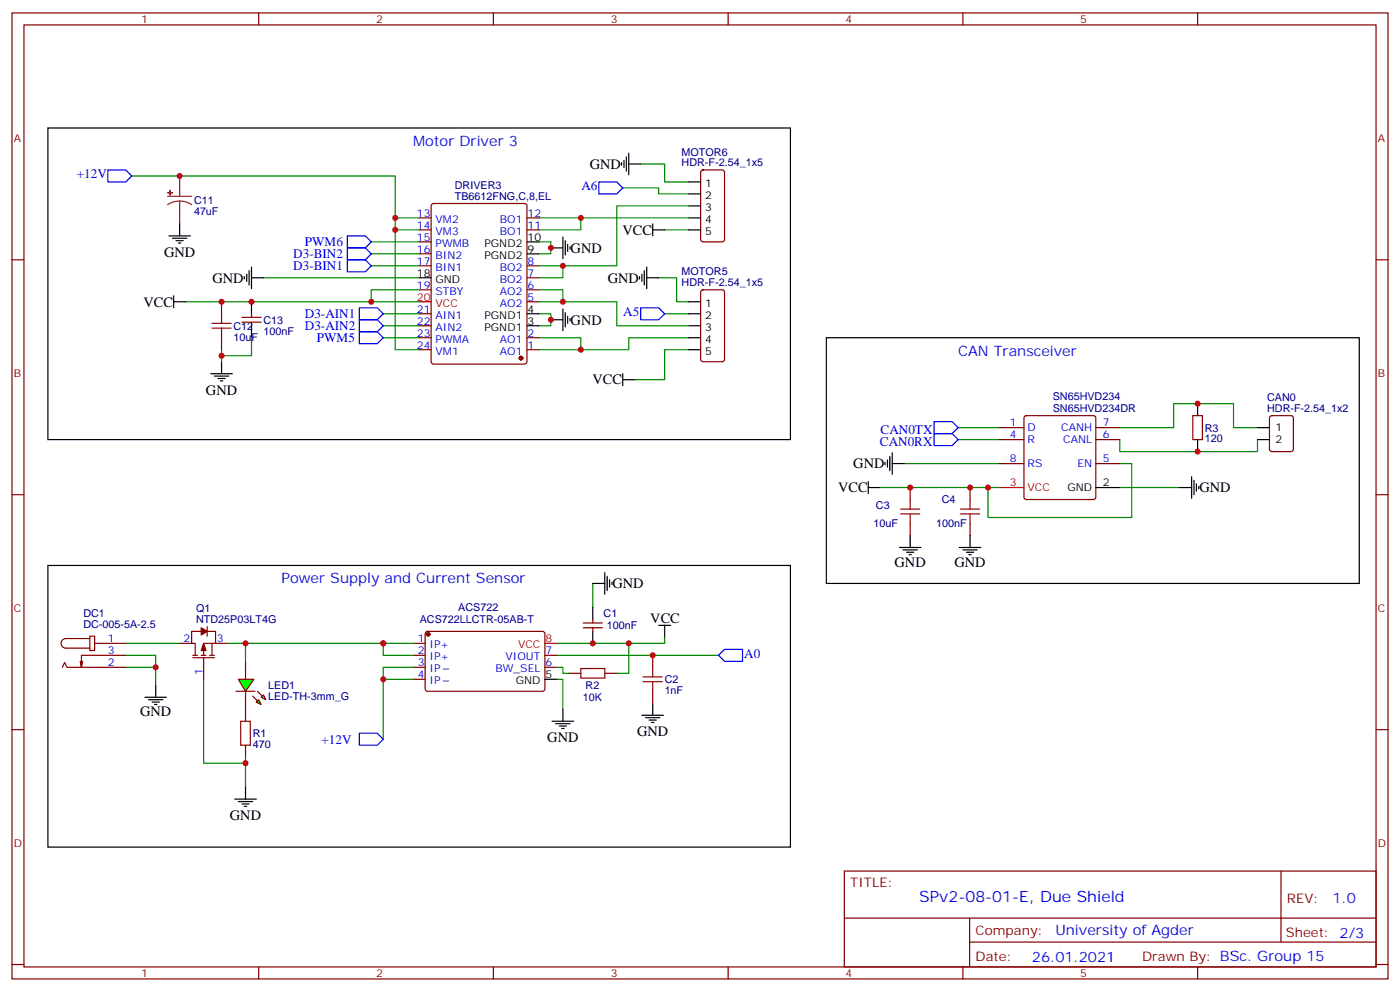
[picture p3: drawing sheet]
<svg xmlns="http://www.w3.org/2000/svg" width="412mm" height="292mm" viewBox="0 0 412 292" stroke-linecap="round" stroke-linejoin="round" font-family="sans-serif">
<g fill="none" stroke="#870000" stroke-width=".35">
<path d="M3.5 3.8h405.4v284.3h-405.4zM7.1 7.3h398.2v277.3h-398.2zM76.2 3.8v3.5M145.3 3.8v3.5M214.5 3.8v3.5M283.6 3.8v3.5M352.8 3.8v3.5M3.5 76.5h3.6M405.3 76.5h3.6M294.6 125.9h7M294.6 129.4h7M294.6 136.5h7"/>
<path d="M301.9 122.5l.4-.2h19.8l.5 .2 .2 .5v23.3l-.2 .5-.5 .2h-19.8l-.5-.2-.2-.5v-23.3zM322.8 125.9h7M322.8 129.4h7M322.8 136.5h7M351.4 122.3h2.8v7.1h-2.8zM374.2 122.5l.4-.2h5.7l.6 .5 .1 9.4-.5 .7h-5.9l-.6-.4-.1-9.5zM3.5 145.6h3.6M268.1 143.5v3.5M268.1 154.1v3.5M285.8 143.5v3.5M285.8 154.1v3.5M405.3 145.6h3.6"/>
<path d="M18.3 196.4l.7-1.4 .8 1.4h17.2M24.3 194.7l-.3 1.7M26.5 187.3h1.4v4.2h-1.4zM26.5 188h-7.1a1.41 1.41 0 0 0-1.4 1.4 1.41 1.41 0 0 0 1.4 1.4h7.1M27.9 189.4h9.1M37 192.9h-13v3.5l-.4-1.7M52.9 189.4h3.5M56.8 192.9h1.4M56.8 193.6h6.3M59.3 185.8h-2.9v3.6h1.1v3.5M59.3 192.9h1.4M60 193.6v6.4"/>
<path d="M61 185.8h2.5v3.6h-3.5v3.5M61 184.4v2.9M61.7 192.9h1.4M62.4 189.4v3.5M63.5 189.4h3.5M121.7 189.4h3.5M121.7 196.4h3.5M121.7 192.9h3.5M121.7 200h3.5M125.5 186l.4-.2 34.2 .1 .4 .6-.1 16.6-.6 .4-34.1-.1-.5-.6v-16.3zM160.5 196.4h3.5M160.5 192.9h3.5"/>
<path d="M167.6 198.2h3.5M171.8 183.4h5.6M171.8 184.8h5.6M174.6 182.3v1.1M174.6 184.8v1M178.2 198.2h3.5M192.3 192.9v3.5M3.5 214.8h3.6M72.3 208.8v3.5M72.3 219.4v3.5M192.3 203.5v3.5M405.3 214.8h3.6"/>
<path d="M248.7 256.4h156.6v28.2h-156.6zM377.3 256.4v20.9M248.7 270.2h156.5M285.6 277.3h119.6M285.6 270.2v14.2M3.5 283.9h3.6M76.2 284.6v3.5M145.3 284.6v3.5M214.5 284.6v3.5M283.6 284.6v3.5M352.8 284.6v3.5M405.3 283.9h3.6"/>
</g>
<g fill="none" stroke="#008700" stroke-width=".35">
<path d="M266.3 136.5h28.3M282.2 129.4h12.4M282.2 125.9h12.4M329.8 129.4v3.5h40.6v-3.5M329.8 125.9h15.9v-7.1h17.7v7.1h7M329.8 136.5h3.6v15.8h-42.4v-8.8M329.8 143.5h17.7M174.6 171.7v7.1M37 192.9h8.9v3.5M37 196.4h8.9v5.3M60 200v24.6h12.3M121.7 196.4h-8.8v3.6"/>
<path d="M121.7 200h-8.8v17.6M121.7 189.4h-8.8v3.5h8.8M164 196.4h1.8v1.8h1.8M164 200h1.8v8.8M164 192.9h47.7M185.2 189.4v8.8h-3.5M195.8 187.6v1.8h-31.8M72.3 222.9v8.8"/>
</g>
<g fill="none" stroke="#a10000" stroke-width=".35">
<path d="M265.3 149.9h5.6M265.3 151.3h5.6M268.1 147v2.9M268.1 151.3v2.8M282.9 149.9h5.7M282.9 151.3h5.7M285.8 147v2.9M285.8 151.3v2.8M171.1 196.8h7.1v2.8h-7.1zM189.4 199.2h5.7M192.3 196.4v2.8M70.9 212.3h2.8v7.1h-2.8z"/>
<path d="M189.4 200.7h5.7M192.3 200.7v2.8"/>
</g>
<g fill="none" stroke="#000" stroke-width=".35">
<path d="M243.4 99.4h157v72.3h-157zM352.8 118.8v3.5M260.7 136.1v.7M261.4 135.4v2.1M262.1 134.3v4.3M262.8 136.5h3.5M262.8 133.3v6.3M352.8 129.4v3.5M370.4 125.9h3.5M370.4 129.4h3.5M255.8 143.5h3.5M255.8 141.7v3.6"/>
<path d="M268.1 157.6v3.5M285.8 157.6v3.5M322.8 143.5h7M347.5 143.5h3.5M351 140.3v6.4M351.7 141.4v4.2M352.4 142.5v2.1M353.1 143.2v.7M14.1 166.4h218.7v82.9h-218.7zM174.6 171.7h3.6M174.6 178.8v3.5M178.2 168.6v6.3"/>
<path d="M178.9 169.6v4.2M179.6 170.7v2.1M180.3 171.4v.7M264.9 161.1h6.4M266 161.9h4.2M267.1 162.6h2.1M267.8 163.3h.7M282.6 161.1h6.3M283.6 161.9h4.3M284.7 162.6h2.1M285.4 163.3h.7M160.5 200h3.5"/>
<path d="M174.6 185.8v3.6M194 184.1h3.6M195.8 184.1v3.5M162.6 212.3h6.4M163.7 213h4.2M164.7 213.7h2.2M165.5 214.4h.7M165.8 208.8v3.5M189.1 210.5h6.3M190.1 211.2h4.3M191.2 211.9h2.1M191.9 212.7h.7"/>
<path d="M192.3 207v3.5"/>
</g>
<path d="M275.2 124.1h5.3l1.7 1.8-1.7 1.7h-5.3zM275.2 127.6h5.3l1.7 1.8-1.7 1.8h-5.3zM211.7 192.9l1.7-1.8h5.3v3.6h-5.3zM105.8 215.8h5.3l1.8 1.8-1.8 1.8h-5.3z" fill="none" stroke="#00f" stroke-width=".35"/>
<path d="M294.6 143.5h7M160.5 189.4h3.5" fill="none" stroke="#f00" stroke-width=".35"/>
<g fill="#870000" stroke="#870000" stroke-width=".35">
<path d="M60 189.4l.7 2.1h-1.4z"/>
<path d="M59.3 184.8l1.7 1-1.7 1.1z"/>
<circle cx="126.1" cy="186.7" r=".53"/>
</g>
<path d="M70.2 200h4.6l-2.5 3.5z" fill="#0f0" stroke="#870000" stroke-width=".35"/>
<path d="M69.5 203.5h5.6z" fill="#f00" stroke="#870000" stroke-width=".35"/>
<g fill="#870000" stroke="#870000" stroke-width=".35">
<path d="M75.8 203.5l1.5 1.4z"/>
<path d="M74.4 204.9l1.4 1.4z"/>
</g>
<g fill="#0f0" stroke="#870000" stroke-width=".35">
<path d="M76.9 205.2l.7-.7 .7 1.5z"/>
<path d="M75.5 206.7l.7-.7 .7 1.4z"/>
</g>
<g fill="none" stroke="#870000" stroke-width=".35">
<path d="M206.6 50.2l.5-.2h5.6l.7 .5v20l-.4 .6-5.9 .1-.7-.5v-20zM123.5 78.2h3.5M123.5 67.7h3.5M123.5 64.1h3.5M123.5 71.2h3.5M123.5 74.7h3.5M127.2 60.1l.5-.2h26.8l.7 .4v46.2l-.4 .6-27.1 .1-.6-.5-.1-46.1zM155.2 78.2h3.5M155.2 67.7h3.5M155.2 64.1h3.5M65.3 88.8v3.6M65.3 99.4v3.5"/>
<path d="M71.3 93.4h5.6M71.3 94.8h5.6M74.1 92.4v1M74.1 94.8v1.1M123.5 99.4h3.5M123.5 85.3h3.5M123.5 92.4h3.5M123.5 95.9h3.5M155.2 99.4h3.5M155.2 88.8h3.5M155.2 85.3h3.5M155.2 81.8h3.5"/>
<path d="M206.6 85.5l.5-.2h5.6l.7 .4v20.1l-.4 .6-5.9 .1-.7-.5v-20zM123.5 102.9h3.5M155.2 102.9h3.5M72.3 194.7v5.3M72.3 203.5v5.3"/>
</g>
<g fill="none" stroke="#008700" stroke-width=".35">
<path d="M38.8 51.8h77.6v51.1h7.1M183.4 55.3h10.6v1.8h8.8M188.7 48.3h7.1v5.3h7M109.4 71.2h14.1M109.4 74.7h14.1M109.4 78.2h14.1M116.4 64.1h7.1M116.4 67.7h7.1M158.7 71.2h3.6v3.5h-3.6M158.7 64.1h12.4v3.6h-12.4M165.8 78.2v3.6h-7.1M171.1 64.1h31.7"/>
<path d="M195.8 67.7h7M202.8 60.6h-21.1v17.6h-23M54.7 88.8h68.8M74.1 99.4v5.3h-8.8M77.6 81.8h45.9M112.9 92.4h10.6M112.9 95.9h10.6M112.9 99.4h10.6M123.5 85.3h-14.1v3.5M158.7 99.4h12.4v3.5M158.7 92.4h3.6v3.5h-3.6M158.7 85.3h7.1v3.5"/>
<path d="M158.7 88.8h23v7.1h21.1M194 81.8h5.3v7h3.5M195.8 92.4h7M202.8 99.4h-17.6v3.5h-26.5M65.3 102.9v3.6M202.8 102.9h-7v8.9h-8.8M259.3 143.5h35.3M37 189.4h15.9M67 189.4h45.9M72.3 189.4v5.3"/>
</g>
<g fill="none" stroke="#000" stroke-width=".35">
<path d="M14.1 37.7h218.7v91.7h-218.7zM183.1 47.9v.7M183.8 47.2v2.1M184.5 46.1v4.3M185.2 48.3h3.5M185.2 45.1v6.3M202.8 53.6h3.6M202.8 57.1h3.6M49.7 69.4h6.4M50.8 70.1h4.2M51.9 70.8h2.1M52.6 71.5h.7"/>
<path d="M52.9 65.9v3.5M73.4 79.7v4.2M74.1 78.6v6.3M155.2 74.7h3.5M155.2 71.2h3.5M162.3 73h3.5M165.8 69.8v6.3M166.5 70.8v4.3M167.2 71.9v2.1M167.9 72.6v.7M189.8 79.7v4.2M190.5 78.6v6.3"/>
<path d="M192.3 67.7h3.5M192.3 65.9v3.5M202.8 67.7h3.6M202.8 60.6h3.6M202.8 64.1h3.6M51.2 88.8h3.5M51.2 87.1v3.5M72 81.4v.7M72.7 80.7v2.1M74.1 81.8h3.5M74.1 88.8v3.6M74.1 95.9v3.5"/>
<path d="M123.5 81.8h3.5M155.2 95.9h3.5M155.2 92.4h3.5M162.3 94.1h3.5M165.8 90.9v6.4M166.5 92v4.2M167.2 93.1v2.1M167.9 93.8v.7M188.4 81.4v.7M189.1 80.7v2.1M190.5 81.8h3.5M202.8 88.8h3.6"/>
<path d="M202.8 95.9h3.6M202.8 92.4h3.6M202.8 99.4h3.6M62.1 110h6.3M63.1 110.7h4.3M64.2 111.4h2.1M64.9 112.1h.7M65.3 106.5v3.5M183.4 111.8h3.6M183.4 110v3.5M202.8 102.9h3.6M42.7 205.2h6.3"/>
<path d="M43.7 206h4.3M44.8 206.7h2.1M45.5 207.4h.7M45.9 201.7v3.5M69.1 235.2h6.4M70.2 235.9h4.2M71.3 236.6h2.1M72 237.3h.7M72.3 231.7v3.5"/>
</g>
<path d="M31.7 50h5.3l1.8 1.8-1.8 1.8h-5.3zM176.4 53.6h5.3l1.7 1.7-1.7 1.8h-5.3zM102.3 69.4h5.3l1.8 1.8-1.8 1.8h-5.3zM102.3 73h5.3l1.8 1.7-1.8 1.8h-5.3zM102.3 76.5h5.3l1.8 1.7-1.8 1.8h-5.3zM105.8 90.6h5.3l1.8 1.8-1.8 1.7h-5.3zM105.8 94.1h5.3l1.8 1.8-1.8 1.7h-5.3zM105.8 97.6h5.3l1.8 1.8-1.8 1.8h-5.3zM188.7 90.6h5.3l1.8 1.8-1.8 1.7h-5.3z" fill="none" stroke="#00f" stroke-width=".35"/>
<circle cx="153.5" cy="105.4" r=".53" fill="#870000" stroke="#870000" stroke-width=".35"/>
<path d="M123.5 88.8h3.5" fill="none" stroke="#f00" stroke-width=".35"/>
<path d="M49.4 57.8h7M52.9 59.2l1.9 .2 1.6 .9M52.9 59.2l-1.8 .2-1.7 .9M52.9 51.8v6M52.9 59.2v6.7" fill="none" stroke="#8c2424" stroke-width=".35"/>
<g fill="#8c2424" stroke="#8c2424" stroke-width=".35">
<path d="M49.4 56.7l1.4 .1z"/>
<path d="M50.1 56v1.4z"/>
</g>
<path d="M62.4 96.6h5.7M62.4 95.2h5.7M65.3 92.4v2.8M65.3 96.6v2.8" fill="none" stroke="#a10000" stroke-width=".35"/>
<g fill="#c00">
<circle cx="45.9" cy="196.4" r=".88"/>
<circle cx="352.8" cy="118.8" r=".88"/>
<circle cx="352.8" cy="132.9" r=".88"/>
<circle cx="192.3" cy="192.9" r=".88"/>
<circle cx="174.6" cy="189.4" r=".88"/>
<circle cx="112.9" cy="200" r=".88"/>
<circle cx="112.9" cy="189.4" r=".88"/>
<circle cx="72.3" cy="224.6" r=".88"/>
<circle cx="185.2" cy="189.4" r=".88"/>
<circle cx="72.3" cy="189.4" r=".88"/>
<circle cx="171.1" cy="102.9" r=".88"/>
<circle cx="116.4" cy="64.1" r=".88"/>
<circle cx="116.4" cy="67.7" r=".88"/>
<circle cx="109.4" cy="88.8" r=".88"/>
<circle cx="52.9" cy="51.8" r=".88"/>
<circle cx="65.3" cy="88.8" r=".88"/>
<circle cx="65.3" cy="104.7" r=".88"/>
<circle cx="74.1" cy="88.8" r=".88"/>
<circle cx="165.8" cy="88.8" r=".88"/>
<circle cx="162.3" cy="94.1" r=".88"/>
<circle cx="162.3" cy="73" r=".88"/>
<circle cx="165.8" cy="78.2" r=".88"/>
<circle cx="171.1" cy="64.1" r=".88"/>
<circle cx="291" cy="143.5" r=".88"/>
<circle cx="285.8" cy="143.5" r=".88"/>
<circle cx="268.1" cy="143.5" r=".88"/>
</g>
<text font-size="4.6" fill="#00f" x="270.8" y="265.4">SPv2-08-01-E, Due Shield</text>
<g font-size="4.2" fill="#00f">
<text x="121.7" y="43">Motor Driver 3</text>
<text x="282.2" y="104.7">CAN Transceiver</text>
<text x="82.9" y="171.7">Power Supply and Current Sensor</text>
<text x="392.5" y="265.7">1.0</text>
<text x="310.9" y="275.2">University of Agder</text>
<text x="304" y="283">26.01.2021</text>
</g>
<g font-size="4.2">
<text x="173.7" y="49.7">GND</text>
<text x="183.4" y="69.1">VCC</text>
<text x="48.3" y="75.6">GND</text>
<text x="168.1" y="74.4">GND</text>
<text x="62.6" y="83.2">GND</text>
<text x="179" y="83.2">GND</text>
<text x="42.3" y="90.2">VCC</text>
<text x="168.1" y="95.5">GND</text>
<text x="174.6" y="113.2">VCC</text>
<text x="60.7" y="116.2">GND</text>
<text x="251.4" y="137.8">GND</text>
<text x="246.9" y="144.9">VCC</text>
<text x="353.3" y="144.9">GND</text>
<text x="263.5" y="166.8">GND</text>
<text x="281.2" y="166.8">GND</text>
<text x="180.4" y="173.1">GND</text>
<text x="191.6" y="183.4">VCC</text>
<text x="41.3" y="210.9">GND</text>
<text x="161.2" y="218.5">GND</text>
<text x="187.7" y="216.6">GND</text>
<text x="67.7" y="241.3">GND</text>
</g>
<g font-size="3.9" fill="#00f">
<text x="22.6" y="52.5">+12V</text>
<text x="171.3" y="56">A6</text>
<text x="86.4" y="76">D3-BIN2</text>
<text x="89.8" y="72.4">PWM6</text>
<text x="86.4" y="79.5">D3-BIN1</text>
<text x="89.8" y="93.6">D3-AIN1</text>
<text x="183.6" y="93.1">A5</text>
<text x="89.8" y="97.1">D3-AIN2</text>
<text x="93.3" y="100.6">PWM5</text>
<text x="259.2" y="131.2">CAN0RX</text>
<text x="259.4" y="127.6">CAN0TX</text>
<text x="219.3" y="193.6">A0</text>
<text x="94.7" y="218.9">+12V</text>
</g>
<g font-size="3.9" fill="#800">
<text x="250.5" y="261">TITLE:</text>
<text x="379.1" y="265.7">REV:</text>
<text x="287.4" y="275.2">Company:</text>
<text x="378.7" y="275.8">Sheet: 2/3</text>
<text x="287.4" y="282.9">Date:</text>
<text x="336.4" y="282.9">Drawn By: BSc. Group 15</text>
</g>
<g font-size="3.2" fill="#800">
<text x="41.6" y="6.8">1</text>
<text x="110.8" y="6.8">2</text>
<text x="179.9" y="6.8">3</text>
<text x="249.1" y="6.8">4</text>
<text x="318.2" y="6.8">5</text>
<text x="4.1" y="41.9">A</text>
<text x="405.9" y="41.9">A</text>
<text x="4.1" y="111.1">B</text>
<text x="405.9" y="111.1">B</text>
<text x="4.1" y="180.2">C</text>
<text x="405.9" y="180.2">C</text>
<text x="4.1" y="249.3">D</text>
<text x="405.9" y="249.3">D</text>
<text x="41.6" y="287.6">1</text>
<text x="110.8" y="287.6">2</text>
<text x="179.9" y="287.6">3</text>
<text x="249.1" y="287.6">4</text>
<text x="318.2" y="287.6">5</text>
</g>
<g font-size="3.2" fill="#000080">
<text x="200.8" y="45.8">MOTOR6</text>
<text x="200.8" y="49">HDR-F-2.54_1x5</text>
<text x="134" y="58.8">TB6612FNG,C,8,EL</text>
<text x="134" y="55.7">DRIVER3</text>
<text x="57.1" y="63.3">47uF</text>
<text x="57.1" y="60.1">C11</text>
<text x="200.8" y="81.1">MOTOR5</text>
<text x="200.8" y="84.2">HDR-F-2.54_1x5</text>
<text x="77.6" y="95.4">C13</text>
<text x="68.8" y="100.3">10uF</text>
<text x="68.8" y="97.1">C12</text>
<text x="77.6" y="98.5">100nF</text>
<text x="310.1" y="117.9">SN65HVD234</text>
<text x="373.3" y="118.1">CAN0</text>
<text x="310.1" y="121.2">SN65HVD234DR</text>
<text x="373.3" y="121.3">HDR-F-2.54_1x2</text>
<text x="354.9" y="130.2">120</text>
<text x="354.9" y="127">R3</text>
<text x="258" y="149.9">C3</text>
<text x="277.4" y="148.2">C4</text>
<text x="257.3" y="155.2">10uF</text>
<text x="275.8" y="155.2">100nF</text>
<text x="135" y="179.9">ACS722</text>
<text x="24.6" y="184.8">DC-005-5A-2.5</text>
<text x="24.6" y="181.6">DC1</text>
<text x="57.8" y="183.4">NTD25P03LT4G</text>
<text x="57.8" y="180.2">Q1</text>
<text x="123.6" y="183.5">ACS722LLCTR-05AB-T</text>
<text x="177.8" y="181.7">C1</text>
<text x="178.8" y="185.2">100nF</text>
<text x="79" y="202.9">LED1</text>
<text x="172.5" y="202.9">R2</text>
<text x="195.8" y="201.1">C2</text>
<text x="79" y="206.1">LED-TH-3mm_G</text>
<text x="171.7" y="206.4">10K</text>
<text x="195.8" y="204.3">1nF</text>
<text x="74.4" y="220.2">470</text>
<text x="74.4" y="217.1">R1</text>
</g>
<g font-size="3.2">
<text x="207.7" y="55">1</text>
<text x="207.7" y="58.5">2</text>
<text x="207.7" y="62">3</text>
<text x="207.7" y="65.5">4</text>
<text x="155.4" y="70.8">10</text>
<text x="207.7" y="69.1">5</text>
<text x="142.7" y="76.1">PGND2</text>
<text x="142.7" y="72.6">PGND2</text>
<text x="155.4" y="74.4">9</text>
<text x="122.8" y="81.4">18</text>
<text x="128.3" y="83.2">GND</text>
<text x="142.7" y="93.8">PGND1</text>
<text x="155.4" y="95.5">3</text>
<text x="155.4" y="92">4</text>
<text x="207.7" y="90.2">1</text>
<text x="207.7" y="93.8">2</text>
<text x="142.7" y="97.3">PGND1</text>
<text x="207.7" y="97.3">3</text>
<text x="207.7" y="100.8">4</text>
<text x="207.7" y="104.4">5</text>
<text x="375.7" y="126.9">1</text>
<text x="375.7" y="130.5">2</text>
<text x="324.9" y="143.2">2</text>
<text x="314.5" y="144.6">GND</text>
<text x="151.9" y="201.4">GND</text>
<text x="160.7" y="199.6">5</text>
</g>
<g font-size="3.2" fill="#00f">
<text x="122.8" y="63.8">13</text>
<text x="128.3" y="65.5">VM2</text>
<text x="147.2" y="65.5">BO1</text>
<text x="155.4" y="63.8">12</text>
<text x="122.8" y="67.3">14</text>
<text x="122.8" y="70.8">15</text>
<text x="128.3" y="69.1">VM3</text>
<text x="147.2" y="69.1">BO1</text>
<text x="155.4" y="67.3">11</text>
<text x="122.8" y="74.4">16</text>
<text x="122.8" y="77.9">17</text>
<text x="128.3" y="72.6">PWMB</text>
<text x="128.3" y="76.1">BIN2</text>
<text x="155.4" y="77.9">8</text>
<text x="128.3" y="79.7">BIN1</text>
<text x="147.2" y="83.2">BO2</text>
<text x="147.2" y="79.7">BO2</text>
<text x="155.4" y="81.4">7</text>
<text x="122.8" y="84.9">19</text>
<text x="128.3" y="86.7">STBY</text>
<text x="147.2" y="86.7">AO2</text>
<text x="155.4" y="88.5">5</text>
<text x="155.4" y="84.9">6</text>
<text x="122.8" y="92">21</text>
<text x="122.8" y="95.5">22</text>
<text x="128.3" y="93.8">AIN1</text>
<text x="147.2" y="90.2">AO2</text>
<text x="122.8" y="99.1">23</text>
<text x="128.3" y="97.3">AIN2</text>
<text x="128.3" y="100.8">PWMA</text>
<text x="147.2" y="100.8">AO1</text>
<text x="155.4" y="99.1">2</text>
<text x="122.8" y="102.6">24</text>
<text x="128.3" y="104.4">VM1</text>
<text x="147.2" y="104.4">AO1</text>
<text x="155.4" y="102.6">1</text>
<text x="297.5" y="125.5">1</text>
<text x="324.9" y="125.5">7</text>
<text x="297.5" y="129">4</text>
<text x="302.7" y="126.9">D</text>
<text x="302.7" y="130.5">R</text>
<text x="312.6" y="126.9">CANH</text>
<text x="313.2" y="130.5">CANL</text>
<text x="324.9" y="129">6</text>
<text x="297.5" y="136.1">8</text>
<text x="302.7" y="137.5">RS</text>
<text x="317.4" y="137.5">EN</text>
<text x="324.9" y="136.1">5</text>
<text x="31.7" y="189">1</text>
<text x="54.1" y="189">2</text>
<text x="63.9" y="189">3</text>
<text x="123" y="189">1</text>
<text x="126.5" y="190.8">IP+</text>
<text x="31.7" y="196.1">2</text>
<text x="31.7" y="192.5">3</text>
<text x="123" y="192.5">2</text>
<text x="123" y="196.1">3</text>
<text x="126.5" y="194.3">IP+</text>
<text x="126.5" y="197.8">IP</text>
<text x="145.9" y="197.8">BW_SEL</text>
<text x="148.9" y="194.3">VIOUT</text>
<text x="160.7" y="196.1">6</text>
<text x="160.7" y="192.5">7</text>
<text x="59.6" y="198.8" transform="rotate(-90 59.6 198.8)">1</text>
<text x="123" y="199.6">4</text>
<text x="126.5" y="201.4">IP</text>
</g>
<g font-size="3.2" fill="#f00">
<text x="122.8" y="88.5">20</text>
<text x="128.3" y="90.2">VCC</text>
<text x="297.5" y="143.2">3</text>
<text x="302.7" y="144.6">VCC</text>
<text x="152.6" y="190.8">VCC</text>
<text x="160.7" y="189">8</text>
</g>
</svg>
